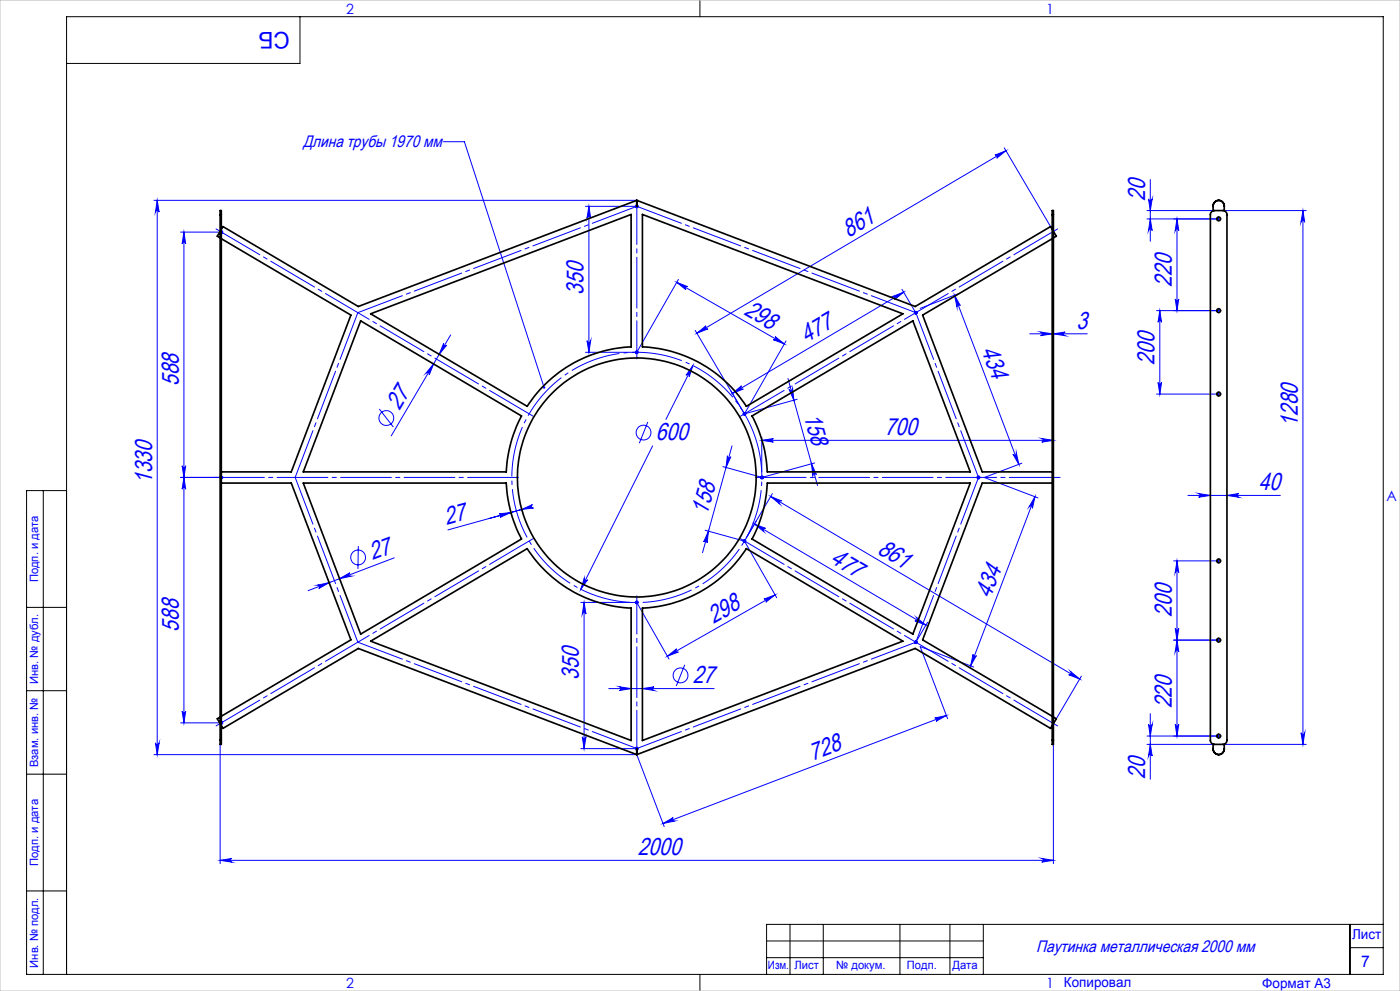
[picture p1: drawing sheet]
<svg xmlns="http://www.w3.org/2000/svg" width="420mm" height="297mm" viewBox="0 0 420 297" stroke-linecap="round" stroke-linejoin="round" font-family="sans-serif">
<g fill="none" stroke="#00f" stroke-width=".3">
<path d="M133 42.5h6.3l23.9 73.6M298.5 46.5l3.3-1.3-2.8 2.2a.53 .53 0 0 0 .2-.7 .53 .53 0 0 0-.7-.2zM301.3 44.3l13.9 23.6M301.8 45.2l-92.7 54.7M344.6 59.6a.55 .55 0 0 0 .5 .5 .55 .55 0 0 0 .6-.5l-.6 3.5zM345.1 53.8v18.5M46.2 60h144.8M47.2 60l.5 3.6a.55 .55 0 0 0-.5-.6 .55 .55 0 0 0-.6 .6zM47.2 60v166.2M54.2 69.6h12.2M55.2 69.6l.5 3.5a.53 .53 0 0 0-.5-.5 .53 .53 0 0 0-.6 .5zM55.2 69.6v147"/>
<path d="M175.6 61.8h15.4M176.7 61.8v43.8M176.7 61.8l.5 3.6a.55 .55 0 0 0-.5-.6 .55 .55 0 0 0-.6 .6zM344.1 65.6h20.8M344.1 63.1h20.2M345.1 65.6l.6 3.5a.55 .55 0 0 0-.6-.5 .55 .55 0 0 0-.5 .5zM353.1 65.6l.5 3.5a.53 .53 0 0 0-.5-.5 .53 .53 0 0 0-.5 .5zM353.1 65.6v27.5M365.5 65.6h.2M365.6 65.5v.2M366.9 63.1h25M390.9 63.1v160"/>
<path d="M390.9 63.1l.5 3.5a.55 .55 0 0 0-.5-.5 .55 .55 0 0 0-.6 .5zM203 84.6l3.3 1.3a.53 .53 0 0 0-.7 .2 .53 .53 0 0 0 .2 .7zM203 84.6l32.3 18.5M203.5 83.7l-12.5 21.9h-15.4M208.6 99l14.7 25M209.1 99.9l2.7-2.3a.54 .54 0 0 0-.2 .8 .54 .54 0 0 0 .8 .2zM267.8 88.9l3.3-1.3-2.7 2.2a.55 .55 0 0 0 .1-.7 .55 .55 0 0 0-.7-.2zM270.6 86.7l4.1 7M271.1 87.6l-51.4 30.3M286.3 88.5l19.3 50.7M286.3 88.5l1.8 3.1a.53 .53 0 0 0-.7-.3 .53 .53 0 0 0-.3 .7zM287.3 88.1l-11.3 4.3"/>
<path d="M312.2 99.5l3.5 .5-3.5 .6a.55 .55 0 0 0 .5-.5 .55 .55 0 0 0-.5-.6zM347 93.1h17.9M347.9 93.1l.6 3.5a.53 .53 0 0 0-.6-.5 .53 .53 0 0 0-.5 .5zM347.9 93.1v25M352.6 89.6a.53 .53 0 0 0 .5 .5 .53 .53 0 0 0 .5-.5l-.5 3.5zM365.5 93.1h.2M365.6 93v.2M130.1 109.1l-1.3 3.3a.55 .55 0 0 0-.3-.7 .55 .55 0 0 0-.7 .1zM133.1 102.9a.53 .53 0 0 0 .2 .7 .53 .53 0 0 0 .7-.2l-2.2 2.8zM135.2 100.4l-17.8 30.2M176.1 102.1a.55 .55 0 0 0 .6 .5 .55 .55 0 0 0 .5-.5l-.5 3.5zM207.9 109.6l-8.1 16.1"/>
<path d="M207.9 109.6l-1.1 3.4a.54 .54 0 0 0-.3-.8 .54 .54 0 0 0-.7 .3zM219.7 117.9l2.8-2.3a.55 .55 0 0 0-.2 .8 .55 .55 0 0 0 .7 .2zM232.6 100.9l2.7 2.2-3.3-1.3a.54 .54 0 0 0 .7-.2 .54 .54 0 0 0-.1-.7zM235.8 102.2l-12.5 21.8M236.4 113.4l8.9 32.1M236.7 116.7a.55 .55 0 0 0 .7 .4 .55 .55 0 0 0 .4-.7l.4 3.5zM239.1 119.7l-15.8 4.3M308.9 100h17.3M316 100l3.5-.5a.55 .55 0 0 0-.5 .6 .55 .55 0 0 0 .5 .5zM347 118.1h17.9M347.4 114.6a.53 .53 0 0 0 .5 .5 .53 .53 0 0 0 .6-.5l-.6 3.5zM365.5 118.1h.2"/>
<path d="M365.6 118v.2M54.6 139.6a.53 .53 0 0 0 .6 .5 .53 .53 0 0 0 .5-.5l-.5 3.5zM113.8 122.6l4.2 5.4M194.3 126.5l-2.5 6.3M195.8 133.6l-21.6 43M218.2 136.6a.53 .53 0 0 0 .4 .6 .53 .53 0 0 0 .7-.3l-1.5 3.2zM219.6 133.6l-8.9 32.1M228.5 131v10.4M228.5 132h87.5M228.5 132l3.5-.6a.53 .53 0 0 0-.5 .6 .53 .53 0 0 0 .5 .5zM243.5 139l1.4 3.2a.55 .55 0 0 0-.7-.3 .55 .55 0 0 0-.4 .6zM244.4 138.7l-15.8 4.4-11.7-3.3"/>
<path d="M303.9 136.1a.55 .55 0 0 0 .7 .3 .55 .55 0 0 0 .3-.7l.7 3.5zM306.6 138.8l-11.3 4.3 16.1 6.1M312.5 131.4l3.5 .6-3.5 .5a.53 .53 0 0 0 .5-.5 .53 .53 0 0 0-.5-.6zM54.2 143.1h12.2M55.2 143.1l.5 3.5a.53 .53 0 0 0-.5-.5 .53 .53 0 0 0-.6 .5zM149.8 154l3.5-.4-3.3 1.4a.53 .53 0 0 0 .4-.6 .53 .53 0 0 0-.6-.4zM156.5 152.7l3.2-1.5a.54 .54 0 0 0-.3 .7 .54 .54 0 0 0 .7 .4zM156.5 152.7l-3.2 .9 .2 .9M156.5 152.7l.3 .9M156.5 152.7l-22.1 6.1M211.6 158.9l11.7 3.3M212.5 159.2l-.4 3.5a.53 .53 0 0 0-.3-.6 .53 .53 0 0 0-.7 .3z"/>
<path d="M226.3 157.1l51.4 30.3M226.3 157.1l3.4 1.3a.54 .54 0 0 0-.8 .2 .54 .54 0 0 0 .2 .7zM231.2 148.8l3.3 1.3a.54 .54 0 0 0-.7 .2 .54 .54 0 0 0 .1 .8zM231.2 148.8l92.7 54.7M231.7 148l-8.4 14.2 9.7 16.9M310.5 148.9l-.8 3.4a.55 .55 0 0 0-.3-.6 .55 .55 0 0 0-.7 .2zM310.5 148.9l-19.3 50.7M356.4 148.5h27.7M359.6 147.9l3.5 .6-3.5 .5a.55 .55 0 0 0 .5-.5 .55 .55 0 0 0-.5-.6zM368.1 148.5l3.5-.6a.55 .55 0 0 0-.5 .6 .55 .55 0 0 0 .5 .5zM95.3 175.4l3.4-.8-3.1 1.8a.54 .54 0 0 0 .3-.7 .54 .54 0 0 0-.6-.3zM101.9 173.4l3.1-1.7a.55 .55 0 0 0-.3 .7 .55 .55 0 0 0 .6 .3z"/>
<path d="M107.5 163.7l-.1 6.8M118.3 167.2l-25.9 9.8M175.3 173.2a.55 .55 0 0 0 .3 .8 .55 .55 0 0 0 .7-.3l-2.1 2.9zM229.2 179.6l3.3-1.3-2.8 2.2a.53 .53 0 0 0 .2-.7 .53 .53 0 0 0-.7-.2zM232.5 178.3l-32.3 18.4M352.1 168.1h12.8M353.1 168.1l.5 3.5a.53 .53 0 0 0-.5-.5 .53 .53 0 0 0-.5 .5zM353.1 168.1v52.5M365.5 168.1h.2M365.6 168v.2M174.2 180.5h16.8l9.7 17M175.2 180.5v43.9"/>
<path d="M175.2 180.5l.6 3.5a.55 .55 0 0 0-.6-.5 .55 .55 0 0 0-.5 .5zM200.2 196.7l2.8-2.3a.55 .55 0 0 0-.2 .8 .55 .55 0 0 0 .7 .2zM205.4 199.2l-2.5 6.4M275 185.1l2.7 2.3-3.2-1.3a.54 .54 0 0 0 .7-.2 .54 .54 0 0 0-.2-.8zM278.3 186.5l-3.6 6M291.9 196.1a.53 .53 0 0 0 .4 .6 .53 .53 0 0 0 .6-.2l-1.7 3.1zM292.1 199.9l-16.1-6.1 8.3 21.6M352.1 191.8h12.8M352.6 188.3a.53 .53 0 0 0 .5 .5 .53 .53 0 0 0 .5-.5l-.5 3.5zM353.1 191.8l.5 3.6a.53 .53 0 0 0-.5-.6 .53 .53 0 0 0-.5 .6zM365.5 191.8h.2M365.6 191.7v.3"/>
<path d="M54.2 216.6h12.2M54.6 213.1a.53 .53 0 0 0 .6 .5 .53 .53 0 0 0 .5-.5l-.5 3.5zM182.6 206.4h31.6M185.8 205.8l3.5 .6-3.5 .5a.55 .55 0 0 0 .6-.5 .55 .55 0 0 0-.6-.6zM192.7 206.4l3.5-.6a.55 .55 0 0 0-.5 .6 .55 .55 0 0 0 .5 .5zM280.4 215.2l3.5-.7-3.1 1.7a.53 .53 0 0 0 .3-.7 .53 .53 0 0 0-.7-.3zM283.9 214.5l-85 32.3M321.2 201.3l2.7 2.2-3.3-1.3a.56 .56 0 0 0 .7-.2 .56 .56 0 0 0-.1-.7zM324.4 202.6l-7.5 12.8M344.6 217.1a.55 .55 0 0 0 .5 .5 .55 .55 0 0 0 .6-.5l-.6 3.5zM345.1 213.9v19.6M352.6 217.1a.53 .53 0 0 0 .5 .5 .53 .53 0 0 0 .5-.5l-.5 3.5z"/>
<path d="M390.3 219.6a.55 .55 0 0 0 .6 .5 .55 .55 0 0 0 .5-.5l-.5 3.5zM46.2 226.2h144.8l8.2 21.5M46.6 222.6a.55 .55 0 0 0 .6 .6 .55 .55 0 0 0 .5-.6l-.5 3.6zM66 223.1v35.7M174.2 224.4h16.8M174.7 220.8a.55 .55 0 0 0 .5 .6 .55 .55 0 0 0 .6-.6l-.6 3.6zM316 223.1v35.7M344.1 220.6h20.8M344.1 223.1h20.2M345.1 223.1l.6 3.5a.55 .55 0 0 0-.6-.5 .55 .55 0 0 0-.5 .5zM365.5 220.6h.2M365.6 220.5v.2"/>
<path d="M366.9 223.1h25M66 257.8h250M66 257.8l3.5-.5a.55 .55 0 0 0-.5 .5 .55 .55 0 0 0 .5 .6zM198.9 246.8l3.1-1.8a.55 .55 0 0 0-.3 .7 .55 .55 0 0 0 .7 .4zM312.5 257.3l3.5 .5-3.5 .6a.55 .55 0 0 0 .5-.6 .55 .55 0 0 0-.5-.5z"/>
<circle cx="115.9" cy="125.3" r="2.22"/>
<circle cx="193.1" cy="129.7" r="2.23"/>
<circle cx="107.4" cy="167.1" r="2.22"/>
<circle cx="204.2" cy="202.4" r="2.22"/>
</g>
<path d="M226.9 132.1a37.5 37.5 0 0 0-62.8-15.1 37.5 37.5 0 0 0 17.2 62.3 37.5 37.5 0 0 0 46.1-45.3l-.5-1.9" fill="none" stroke="#00f" stroke-width=".3" stroke-dasharray="15.2 1.3 1.3 1.3" stroke-dashoffset="4.1" stroke-linecap="butt"/>
<g fill="none" stroke="#00f" stroke-width=".7" stroke-linecap="butt">
<path d="M65.9 69.6h1M66 69.2l.7 .7M66.4 69.1v1M66.7 69.2l-.7 .7M190.5 61.8h1M190.7 61.5l.7 .7M191 61.3v1.1M191.4 61.5l-.7 .7M274.2 93.7h1M274.4 93.4l.7 .7M274.7 93.2v1M275.1 93.4l-.7 .7"/>
<path d="M190.5 105.6h1M190.7 105.2l.7 .7M191 105.1v1M191.4 105.2l-.7 .7M222.8 124h1M223 123.7l.7 .7M223.3 123.5v1M223.7 123.7l-.7 .7M65.9 143.1h1M66 142.7l.7 .8M66.4 142.6v1M66.7 142.7l-.7 .8"/>
<path d="M228.1 143.1h1M228.2 142.7l.8 .8M228.6 142.6v1M229 142.7l-.8 .8M293 143.1h1M293.2 142.7l.7 .8M293.5 142.6v1M293.9 142.7l-.7 .8M222.8 162.2h1M223 161.8l.7 .7M223.3 161.7v1M223.7 161.8l-.7 .7"/>
<path d="M190.5 180.5h1M190.7 180.2l.7 .7M191 180.1v.9M191.4 180.2l-.7 .7M274.2 192.5h1M274.4 192.1l.7 .7M274.7 192v1M275.1 192.1l-.7 .7M65.9 216.6h1M66 216.3l.7 .7M66.4 216.1v1M66.7 216.3l-.7 .7"/>
<path d="M190.5 224.4h1M190.7 224l.7 .7M191 223.8v1.1M191.4 224l-.7 .7"/>
</g>
<g fill="none" stroke="#00f" stroke-width=".3" stroke-dasharray="15.2 1.3 1.3 1.3">
<path d="M365.4 65.6h-.5M365.6 65.3v-.4M365.6 65.8v.5M365.9 65.6h.4M365.4 93.1h-.5M365.6 92.8v-.4M365.6 93.3v.5M365.9 93.1h.4M365.4 118.1h-.5M365.6 117.8v-.4M365.6 118.3v.5M365.9 118.1h.4"/>
<path d="M155.6 143.1h-91.5M226.6 143.1h91.5M365.4 168.1h-.5M365.6 167.8v-.4M365.6 168.3v.5M365.9 168.1h.4M365.4 191.8h-.5M365.6 191.6v-.5M365.6 192.1v.4M365.9 191.8h.4M365.4 220.6h-.5M365.6 220.3v-.4"/>
<path d="M365.6 220.8v.5M365.9 220.6h.4"/>
</g>
<path d="M160.5 125l-96.2-56.7M221.6 125l96.2-56.7M221.6 161.1l96.2 56.7M64.3 217.8l96.2-56.7" fill="none" stroke="#00f" stroke-width=".3" stroke-dasharray="15.2 1.3 1.3 1.3" stroke-dashoffset="-.6"/>
<path d="M191.1 61.8l-83.7 31.9M191.1 61.8l83.6 31.9M107.4 192.5l83.7 31.8M274.7 192.5l-83.6 31.8" fill="none" stroke="#00f" stroke-width=".3" stroke-dasharray="15.2 1.3 1.3 1.3" stroke-dashoffset=".9"/>
<path d="M107.4 93.7l-18.8 49.4M274.7 93.7l18.9 49.4M88.6 143.1l18.8 49.4M293.6 143.1l-18.9 49.4" fill="none" stroke="#00f" stroke-width=".3" stroke-dasharray="15.2 1.3 1.3 1.3" stroke-dashoffset=".3"/>
<path d="M191.1 107.6v-45.8M191.1 178.6v45.7" fill="none" stroke="#00f" stroke-width=".3" stroke-dasharray="15.2 1.3 1.3 1.3" stroke-dashoffset="3.8"/>
<g fill="none" stroke="#000" stroke-width=".3">
<path d="M90 5v14h-70M210 0v5M13 147v145M20 147h-12v145h407v-287h-395v287M8 182h12M8 207h12M8 232h12M8 267h12M237 277v15M247 277v15M270 277v15M285 277v15"/>
<path d="M295 277v15M405 277v15M415 277h-185v15M210 292v5M230 282h65M230 287h65M405 284h10"/>
</g>
<path d="M0 0h420v297h-420z" fill="none" stroke="#c0c0c0" stroke-width=".3"/>
<g fill="#00f">
<path d="M163 115.9l.5-.1 .1 .4-.2 .2-.2-.3 .2 .4-.5-.1z"/>
<path d="M243.5 139l1.4 3.2a.55 .55 0 0 0-.7-.3 .55 .55 0 0 0-.4 .6zM236.7 116.7a.55 .55 0 0 0 .7 .4 .55 .55 0 0 0 .4-.7l.4 3.5z"/>
<path d="M229.2 179.6l3.3-1.3-2.8 2.2a.53 .53 0 0 0 .2-.7 .53 .53 0 0 0-.7-.2zM200.2 196.7l2.8-2.3a.55 .55 0 0 0-.2 .8 .55 .55 0 0 0 .7 .2z"/>
<path d="M219.7 117.9l2.8-2.3a.55 .55 0 0 0-.2 .8 .55 .55 0 0 0 .7 .2zM267.8 88.9l3.3-1.3-2.7 2.2a.55 .55 0 0 0 .1-.7 .55 .55 0 0 0-.7-.2z"/>
<path d="M212.5 159.2l-.4 3.5a.53 .53 0 0 0-.3-.6 .53 .53 0 0 0-.7 .3zM218.2 136.6a.53 .53 0 0 0 .4 .6 .53 .53 0 0 0 .7-.3l-1.5 3.2z"/>
<path d="M174.7 220.8a.55 .55 0 0 0 .5 .6 .55 .55 0 0 0 .6-.6l-.6 3.6zM175.2 180.5l.6 3.5a.55 .55 0 0 0-.6-.5 .55 .55 0 0 0-.5 .5z"/>
<path d="M176.1 102.1a.55 .55 0 0 0 .6 .5 .55 .55 0 0 0 .5-.5l-.5 3.5zM176.7 61.8l.5 3.6a.55 .55 0 0 0-.5-.6 .55 .55 0 0 0-.6 .6z"/>
<path d="M55.2 143.1l.5 3.5a.53 .53 0 0 0-.5-.5 .53 .53 0 0 0-.6 .5zM54.6 213.1a.53 .53 0 0 0 .6 .5 .53 .53 0 0 0 .5-.5l-.5 3.5zM55.2 69.6l.5 3.5a.53 .53 0 0 0-.5-.5 .53 .53 0 0 0-.6 .5zM54.6 139.6a.53 .53 0 0 0 .6 .5 .53 .53 0 0 0 .5-.5l-.5 3.5z"/>
<path d="M226.3 157.1l3.4 1.3a.54 .54 0 0 0-.8 .2 .54 .54 0 0 0 .2 .7zM275 185.1l2.7 2.3-3.2-1.3a.54 .54 0 0 0 .7-.2 .54 .54 0 0 0-.2-.8z"/>
<path d="M203 84.6l3.3 1.3a.53 .53 0 0 0-.7 .2 .53 .53 0 0 0 .2 .7zM232.6 100.9l2.7 2.2-3.3-1.3a.54 .54 0 0 0 .7-.2 .54 .54 0 0 0-.1-.7z"/>
<path d="M303.9 136.1a.55 .55 0 0 0 .7 .3 .55 .55 0 0 0 .3-.7l.7 3.5zM286.3 88.5l1.8 3.1a.53 .53 0 0 0-.7-.3 .53 .53 0 0 0-.3 .7z"/>
<path d="M321.2 201.3l2.7 2.2-3.3-1.3a.56 .56 0 0 0 .7-.2 .56 .56 0 0 0-.1-.7zM231.2 148.8l3.3 1.3a.54 .54 0 0 0-.7 .2 .54 .54 0 0 0 .1 .8z"/>
<path d="M312.5 131.4l3.5 .6-3.5 .5a.53 .53 0 0 0 .5-.5 .53 .53 0 0 0-.5-.6zM228.5 132l3.5-.6a.53 .53 0 0 0-.5 .6 .53 .53 0 0 0 .5 .5z"/>
<path d="M66 257.8l3.5-.5a.55 .55 0 0 0-.5 .5 .55 .55 0 0 0 .5 .6zM312.5 257.3l3.5 .5-3.5 .6a.55 .55 0 0 0 .5-.6 .55 .55 0 0 0-.5-.5zM175.3 173.2l-1.1 3.4 2.1-2.9a.55 .55 0 0 1-.7 .3 .55 .55 0 0 1-.3-.8zM207.9 109.6l-2.1 2.9a.54 .54 0 0 1 .7-.2 .54 .54 0 0 1 .3 .7zM312.2 99.5l3.5 .5-3.5 .6a.55 .55 0 0 0 .5-.5 .55 .55 0 0 0-.5-.6zM316 100l3.5-.5a.55 .55 0 0 0-.5 .6 .55 .55 0 0 0 .5 .5z"/>
<path d="M149.8 154l3.5-.4-3.3 1.4a.53 .53 0 0 0 .4-.6 .53 .53 0 0 0-.6-.4zM156.5 152.7l3.2-1.5a.54 .54 0 0 0-.3 .7 .54 .54 0 0 0 .7 .4z"/>
<path d="M95.3 175.4l3.4-.8-3.1 1.8a.54 .54 0 0 0 .3-.7 .54 .54 0 0 0-.6-.3zM101.9 173.4l3.1-1.7a.55 .55 0 0 0-.3 .7 .55 .55 0 0 0 .6 .3z"/>
<path d="M198.9 246.8l3.1-1.8a.55 .55 0 0 0-.3 .7 .55 .55 0 0 0 .7 .4zM280.4 215.2l3.5-.7-3.1 1.7a.53 .53 0 0 0 .3-.7 .53 .53 0 0 0-.7-.3z"/>
<path d="M298.5 46.5l3.3-1.3-2.8 2.2a.53 .53 0 0 0 .2-.7 .53 .53 0 0 0-.7-.2zM209.1 99.9l2.7-2.3a.54 .54 0 0 0-.2 .8 .54 .54 0 0 0 .8 .2z"/>
<path d="M130.1 109.1l-1.3 3.3a.55 .55 0 0 0-.3-.7 .55 .55 0 0 0-.7 .1zM133.1 102.9a.53 .53 0 0 0 .2 .7 .53 .53 0 0 0 .7-.2l-2.2 2.8z"/>
<path d="M291.9 196.1a.53 .53 0 0 0 .4 .6 .53 .53 0 0 0 .6-.2l-1.7 3.1zM310.5 148.9l-.8 3.4a.55 .55 0 0 0-.3-.6 .55 .55 0 0 0-.7 .2z"/>
<path d="M390.3 219.6a.55 .55 0 0 0 .6 .5 .55 .55 0 0 0 .5-.5l-.5 3.5zM390.9 63.1l.5 3.5a.55 .55 0 0 0-.5-.5 .55 .55 0 0 0-.6 .5zM352.6 217.1a.53 .53 0 0 0 .5 .5 .53 .53 0 0 0 .5-.5l-.5 3.5zM353.1 191.8l.5 3.6a.53 .53 0 0 0-.5-.6 .53 .53 0 0 0-.5 .6zM345.1 65.6l.6 3.5a.55 .55 0 0 0-.6-.5 .55 .55 0 0 0-.5 .5zM344.6 59.6a.55 .55 0 0 0 .5 .5 .55 .55 0 0 0 .6-.5l-.6 3.5zM347.4 114.6a.53 .53 0 0 0 .5 .5 .53 .53 0 0 0 .6-.5l-.6 3.5zM347.9 93.1l.6 3.5a.53 .53 0 0 0-.6-.5 .53 .53 0 0 0-.5 .5z"/>
<path d="M47.2 60l.5 3.6a.55 .55 0 0 0-.5-.6 .55 .55 0 0 0-.6 .6zM46.6 222.6a.55 .55 0 0 0 .6 .6 .55 .55 0 0 0 .5-.6l-.5 3.6zM344.6 217.1a.55 .55 0 0 0 .5 .5 .55 .55 0 0 0 .6-.5l-.6 3.5zM345.1 223.1l.6 3.5a.55 .55 0 0 0-.6-.5 .55 .55 0 0 0-.5 .5zM353.1 168.1l.5 3.5a.53 .53 0 0 0-.5-.5 .53 .53 0 0 0-.5 .5zM352.6 188.3a.53 .53 0 0 0 .5 .5 .53 .53 0 0 0 .5-.5l-.5 3.5zM353.1 65.6l.5 3.5a.53 .53 0 0 0-.5-.5 .53 .53 0 0 0-.5 .5zM352.6 89.6a.53 .53 0 0 0 .5 .5 .53 .53 0 0 0 .5-.5l-.5 3.5z"/>
<path d="M185.8 205.8l3.5 .6-3.5 .5a.55 .55 0 0 0 .6-.5 .55 .55 0 0 0-.6-.6zM192.7 206.4l3.5-.6a.55 .55 0 0 0-.5 .6 .55 .55 0 0 0 .5 .5z"/>
<path d="M359.6 147.9l3.5 .6-3.5 .5a.55 .55 0 0 0 .5-.5 .55 .55 0 0 0-.5-.6zM368.1 148.5l3.5-.6a.55 .55 0 0 0-.5 .6 .55 .55 0 0 0 .5 .5z"/>
</g>
<g fill="none" stroke="#000" stroke-width=".5">
<path d="M66 69.4l-.8 1.4 .8 .5M66 64.3v-1.2h.4v1.2M66 64.3h.4M66 64.3v157.6M66.4 71.5l38.9 22.9-17.9 47h-21M66.4 64.3v157.6M191 60l-83.5 31.9-40.6-24-.5 .8M191 60v1.8M191 60l83.6 31.9 40.6-24 .5 .8M192.7 64.3l78.2 29.7-47 27.8a39.2 39.2 0 0 0-31.2-17.8zM315.7 64.3v-1.2h.3v1.2M315.7 71.5l-38.9 22.9 17.9 47h21"/>
<path d="M315.7 64.3h.3M315.7 64.3v157.6M316 69.4l.9 1.4-.9 .5M316 64.3v157.6M363.5 63.5l.6-.4h2.8a1.21 1.21 0 0 1 1.2 1.2v157.6a1.21 1.21 0 0 1-1.2 1.2h-2.6a1.21 1.21 0 0 1-1.2-1.2v-157.8zM363.9 61.8a1.68 1.68 0 0 1 1.7-1.8 1.68 1.68 0 0 1 1.7 1.8M363.9 61.8v1.4M367.3 61.8v1.4M108.2 96.2l48.3 28.5a39.6 39.6 0 0 0-4.6 16.7h-60.9zM111.2 94l78.1-29.7v39.7a39 39 0 0 0-31.1 17.8zM225.6 124.7l48.3-28.5 17.2 45.2h-60.9a39.6 39.6 0 0 0-4.6-16.7zM66.4 144.8h21l17.9 47-38.9 22.9"/>
<path d="M91 144.8h60.9a39.6 39.6 0 0 0 4.6 16.7l-48.3 28.5zM230.2 144.8h60.9l-17.2 45.2-48.3-28.5a39.6 39.6 0 0 0 4.6-16.7zM315.7 144.8h-21l-17.9 47 38.9 22.9M111.2 192.2l47-27.8a39.2 39.2 0 0 0 31.1 17.8v39.7zM192.7 182.2a39 39 0 0 0 31.2-17.8l47 27.8-78.2 29.7zM66 214.9l-.8 .5 .8 1.4M66.4 217.5l.5 .8 40.6-24 83.5 31.9M315.7 217.5l-.5 .8-40.6-24-83.6 31.9M316 214.9l.9 .5-.9 1.4M66 221.9v1.2h.4v-1.2M66 221.9h.4M191 224.4v1.8"/>
<path d="M315.7 221.9v1.2h.3v-1.2M315.7 221.9h.3M363.9 224.4a1.68 1.68 0 0 0 1.7 1.8 1.68 1.68 0 0 0 1.7-1.8M363.9 223v1.4M367.3 223v1.4"/>
<circle cx="365.6" cy="65.6" r=".56"/>
<circle cx="365.6" cy="93.1" r=".55"/>
<circle cx="365.6" cy="118.1" r=".56"/>
<circle cx="191" cy="143.1" r="35.8"/>
<circle cx="365.6" cy="168.1" r=".55"/>
<circle cx="365.6" cy="191.8" r=".55"/>
<circle cx="365.6" cy="220.6" r=".55"/>
</g>
<g font-size="7.3" fill="#00f">
<text x="343.5" y="60.2" transform="rotate(-90 343.5 60.2)">20</text>
<text x="254.6" y="71.2" transform="rotate(-31 254.6 71.2)">861</text>
<text x="175.1" y="88.4" transform="rotate(-90 175.1 88.4)">350</text>
<text x="351.5" y="85.9" transform="rotate(-90 351.5 85.9)">220</text>
<text x="222.9" y="94.1" transform="rotate(30 222.9 94.1)">298</text>
<text x="323" y="98.5">3</text>
<text x="242" y="102.9" transform="rotate(-31 242 102.9)">477</text>
<text x="294.4" y="105" transform="rotate(69 294.4 105)">434</text>
<text x="346.4" y="109.3" transform="rotate(-90 346.4 109.3)">200</text>
<text x="53.6" y="115.7" transform="rotate(-90 53.6 115.7)">588</text>
<text x="119.8" y="123.3" transform="rotate(-59 119.8 123.3)">27</text>
<text x="241.1" y="124.6" transform="rotate(75 241.1 124.6)">158</text>
<text x="265.5" y="130.4">700</text>
<text x="389.3" y="128" transform="rotate(-90 389.3 128)">1280</text>
<text x="196.7" y="132">600</text>
<text x="45.6" y="145" transform="rotate(-90 45.6 145)">1330</text>
<text x="377.7" y="146.9">40</text>
<text x="212.2" y="154.5" transform="rotate(-75 212.2 154.5)">158</text>
<text x="134" y="157.3" transform="rotate(-16 134 157.3)">27</text>
<text x="111.7" y="168" transform="rotate(-21 111.7 168)">27</text>
<text x="262.9" y="165.7" transform="rotate(31 262.9 165.7)">861</text>
<text x="248.8" y="168.4" transform="rotate(31 248.8 168.4)">477</text>
<text x="297.1" y="179.5" transform="rotate(-69 297.1 179.5)">434</text>
<text x="351.5" y="184.8" transform="rotate(-90 351.5 184.8)">200</text>
<text x="53.6" y="189.3" transform="rotate(-90 53.6 189.3)">588</text>
<text x="214" y="187" transform="rotate(-30 214 187)">298</text>
<text x="173.7" y="203.7" transform="rotate(-90 173.7 203.7)">350</text>
<text x="207.8" y="204.8">27</text>
<text x="351.5" y="212.3" transform="rotate(-90 351.5 212.3)">220</text>
<text x="243.8" y="228" transform="rotate(-21 243.8 228)">728</text>
<text x="343.5" y="233.5" transform="rotate(-90 343.5 233.5)">20</text>
<text x="191.4" y="256.2">2000</text>
</g>
<text font-size="6.9" fill="#00f" x="86.9" y="9.4" transform="rotate(-180 86.9 9.4)">СБ</text>
<g font-size="5" fill="#00f">
<text x="90.9" y="44.1">Длина трубы 1970 мм</text>
<text x="310.8" y="285.4">Паутинка металлическая 2000 мм</text>
</g>
<text font-size="4.8" fill="#00f" x="408.3" y="289.7">7</text>
<g font-size="4.2" fill="#00f">
<text x="103.8" y="4.2">2</text>
<text x="313.8" y="4.2">1</text>
<text x="415.9" y="150.2">A</text>
<text x="103.8" y="296.2">2</text>
<text x="313.8" y="296.2">1</text>
</g>
<g font-size="4.1" fill="#00f">
<text x="405.6" y="281.5">Лист</text>
<text x="319.2" y="295.9">Копировал</text>
<text x="378.7" y="296">Формат А3</text>
</g>
<g font-size="3.4" fill="#00f">
<text x="11.4" y="174.5" transform="rotate(-90 11.4 174.5)">Подп. и дата</text>
<text x="11.4" y="205" transform="rotate(-90 11.4 205)">Инв. № дубл.</text>
<text x="11.4" y="229.9" transform="rotate(-90 11.4 229.9)">Взам. инв. №</text>
<text x="11.4" y="259.5" transform="rotate(-90 11.4 259.5)">Подп. и дата</text>
<text x="11.4" y="290" transform="rotate(-90 11.4 290)">Инв. № подл.</text>
<text x="230.4" y="290.4">Изм.</text>
<text x="238.3" y="290.4">Лист</text>
<text x="250.9" y="290.4">№ докум.</text>
<text x="272.1" y="290.4">Подп.</text>
<text x="285.7" y="290.5">Дата</text>
</g>
</svg>
